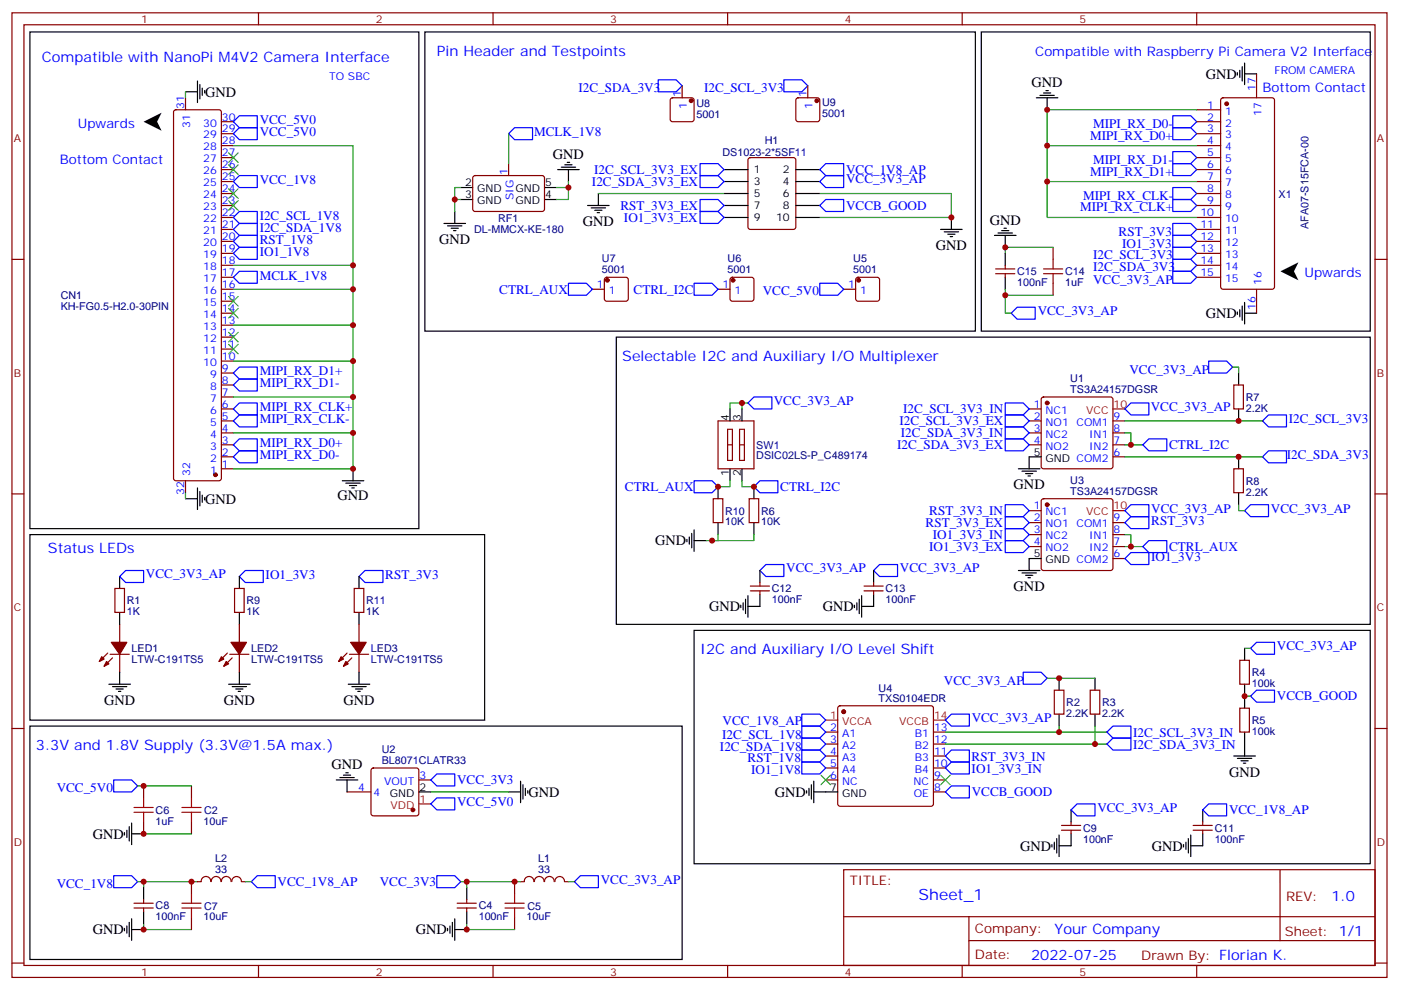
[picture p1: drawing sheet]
<svg xmlns="http://www.w3.org/2000/svg" width="413mm" height="292mm" viewBox="0 0 413 292" stroke-linecap="round" stroke-linejoin="round" font-family="sans-serif">
<g fill="none" stroke="#870000" stroke-width=".35">
<path d="M3.5 3.8h405.4v284.3h-405.4zM7.1 7.3h398.2v277.3h-398.2zM76.2 3.8v3.5M145.3 3.8v3.5M214.5 3.8v3.5M283.6 3.8v3.5M352.8 3.8v3.5M51.4 32.6l.5-.3h12.7l.5 .3 .2 .5v107.9l-.3 .5-.4 .2h-12.7l-.5-.2-.2-.5v-107.9zM54.7 28.8v3.5M65.3 39.4h3.5M65.3 35.9h3.5M197.8 29l.5-.2h5.6l.5 .2 .2 .5v5.7l-.2 .5-.5 .2h-5.6l-.5-.3-.2-.4v-5.7z"/>
<path d="M201.1 25.3v3.5M234.8 29l.5-.2h5.6l.5 .2 .3 .5v5.7l-.3 .5-.5 .2h-5.6l-.5-.3-.2-.4v-5.7zM238.1 25.3v3.5M352.8 39.4h7M352.8 35.9h7M352.8 32.3h7M360.1 29l.4-.2h14.5l.7 .5v55.3l-.5 .6-14.7 .1-.6-.5-.1-55.3zM370.4 21.8v7M65.3 57h3.5M65.3 53.5h3.5M65.3 50h3.5M65.3 46.5h3.5"/>
<path d="M65.3 42.9h3.5M139.6 52l.5-.2h20l.4 .7-.1 9.4-.6 .4h-20l-.5-.7v-9.1zM149.9 48.2v3.6M220.7 46.7l.5-.2h12.7l.6 .4 .1 20-.5 .7h-12.9l-.7-.4v-20zM352.8 57h7M352.8 53.5h7M352.8 50h7M352.8 46.5h7M352.8 42.9h7M3.5 76.4h3.6M65.3 78.2h3.5M65.3 74.7h3.5"/>
<path d="M65.3 71.2h3.5M65.3 67.6h3.5M65.3 64.1h3.5M65.3 60.6h3.5M293.5 79.3h5.7M296.3 78.2v1.1M310.4 72.9v3.5M352.8 78.2h7M352.8 74.7h7M352.8 71.2h7M352.8 67.6h7M352.8 64.1h7"/>
<path d="M352.8 60.6h7M405.3 76.4h3.6M65.3 99.4h3.5M65.3 95.8h3.5M65.3 92.3h3.5M65.3 88.8h3.5M65.3 85.3h3.5M65.3 81.7h3.5M174.6 85.3h3.6M178.4 81.9l.5-.2h5.6l.5 .2 .2 .5v5.7l-.2 .5-.5 .2h-5.6l-.5-.2-.2-.5v-5.7zM211.7 85.3h3.5M215.4 81.9l.5-.2h5.6l.5 .2 .2 .5v5.7l-.2 .5-.5 .2h-5.6l-.5-.2-.2-.5v-5.7z"/>
<path d="M248.7 85.3h3.5M252.5 81.9l.4-.2h5.7l.5 .2 .2 .5v5.7l-.2 .5-.5 .2h-5.7l-.5-.2-.2-.5v-5.7zM293.5 80.7h5.7M296.3 80.7v1M310.4 83.5v3.5M352.8 81.7h7M370.4 85.3v7M65.3 117h3.5M65.3 113.5h3.5M65.3 110h3.5M65.3 106.4h3.5M65.3 102.9h3.5"/>
<path d="M307.2 117.2l.4-.2h19.8l.5 .2 .2 .5v19.8l-.3 .5-.4 .2h-19.8l-.5-.3-.2-.4v-19.8zM363.7 113.5h2.8v7h-2.8zM65.3 138.2h3.5M65.3 134.7h3.5M65.3 131.1h3.5M65.3 127.6h3.5M65.3 124.1h3.5M65.3 120.5h3.5M211.7 124.1h10.5v14.1h-10.5zM214.5 126.5h1.4v9.2h-1.4zM214.5 131.1h1.4M218 131.1h1.4"/>
<path d="M218 126.5h1.4v9.2h-1.4zM303.4 131.1h3.5M303.4 127.6h3.5M303.4 124.1h3.5M303.4 120.5h3.5M328.1 134.7h3.5M328.1 131.1h3.5M328.1 127.6h3.5M328.1 124.1h3.5M363.7 138.2h2.8v7h-2.8zM3.5 145.6h3.6M54.7 141.7v3.5"/>
<path d="M210.3 147h2.8v7.1h-2.8zM220.8 147h2.9v7.1h-2.9zM303.4 150.5h3.5M303.4 154.1h3.5M303.4 157.6h3.5M307.2 147.2l.4-.2h19.8l.5 .2 .2 .5v19.8l-.3 .5-.4 .2h-19.8l-.5-.3-.2-.4v-19.8zM328.1 154.1h3.5M328.1 157.6h3.5M405.3 145.6h3.6M33.9 173.5h2.8v7h-2.8zM69.1 173.5h2.9v7h-2.9zM104.4 173.5h2.8v7h-2.8z"/>
<path d="M221.2 174.2h5.6M221.2 172.8h5.6M224 171.7v1.1M224 174.2v1M254.7 174.2h5.6M254.7 172.8h5.6M257.5 171.7v1.1M257.5 174.2v1M303.4 161.1h3.5M328.1 161.1h3.5M328.1 164.6h3.5M31.7 192.5l-2.4 2.5"/>
<path d="M32.5 192.9h5.6M33.2 193.9l-2.5 2.5M35.3 184v5.3M35.3 192.9v5.3M67 192.5l-2.4 2.5M67.7 192.9h5.7M68.4 193.9l-2.4 2.5M70.6 184v5.3M70.6 192.9v5.3M102.3 192.5l-2.5 2.5M103 192.9h5.7M103.7 193.9l-2.5 2.5"/>
<path d="M105.8 184v5.3M105.8 192.9v5.3M365.5 194.6h2.8v7.1h-2.8zM3.5 214.7h3.6M243.4 215.8h3.5M243.4 219.3h3.5M247.2 208.2l.4-.2h26.9l.5 .2 .2 .5v28.3l-.3 .5-.4 .2h-26.9l-.4-.3-.3-.4v-28.3zM275.2 215.8h3.5M275.2 219.3h3.5M310.8 203.4h2.8v7.1h-2.8zM321.4 203.4h2.8v7.1h-2.8zM365.5 208.7h2.8v7.1h-2.8z"/>
<path d="M405.3 214.7h3.6M42.3 231.7v3.5M56.4 231.7v3.5M102.3 233.4h7.1M109.6 226.6l.5-.2h12.7l.5 .2 .2 .5v12.7l-.3 .5-.4 .2h-12.7l-.5-.2-.2-.5v-12.7zM123.5 229.9h3.5M243.4 229.9h3.5M243.4 222.8h3.5M243.4 226.4h3.5M275.2 229.9h3.5M275.2 233.4h3.5M275.2 222.8h3.5"/>
<path d="M275.2 226.4h3.5M42.3 242.3v3.5M56.4 242.3v3.5M56.4 259.9v3.5M58.2 259.9h1.1M59.3 259.9a1.41 1.41 0 0 1 1.4-1.5 1.41 1.41 0 0 1 1.4 1.5M62.3 259.9a1.41 1.41 0 0 1 1.4-1.5 1.41 1.41 0 0 1 1.4 1.5M65.3 259.9a1.41 1.41 0 0 1 1.4-1.5 1.41 1.41 0 0 1 1.4 1.5M68.3 259.9a1.41 1.41 0 0 1 1.4-1.5 1.41 1.41 0 0 1 1.4 1.5M71.3 259.9h1M151.7 259.9v3.5M157.4 259.9a1.41 1.41 0 0 0-1.4-1.5 1.41 1.41 0 0 0-1.4 1.5h-1.1"/>
<path d="M157.6 259.9a1.41 1.41 0 0 1 1.4-1.5 1.41 1.41 0 0 1 1.4 1.5M160.5 259.9a1.41 1.41 0 0 1 1.4-1.5 1.41 1.41 0 0 1 1.4 1.5M163.6 259.9a1.41 1.41 0 0 1 1.4-1.5 1.41 1.41 0 0 1 1.4 1.5M166.5 259.9h1.1M248.7 256.4h156.6v28.2h-156.6zM312.9 244.7h5.7M312.9 243.3h5.7M315.7 242.3v1M315.7 244.7v1.1M351.7 244.7h5.7M351.7 243.3h5.7M354.5 242.3v1"/>
<path d="M354.5 244.7v1.1M377.3 256.4v20.9M39.5 267.7h5.7M39.5 266.2h5.7M42.3 265.2v1M42.3 267.7v1M56.4 270.5v3.5M134.8 267.7h5.6M134.8 266.2h5.6M137.6 265.2v1M137.6 267.7v1M151.7 270.5v3.5"/>
<path d="M248.7 270.2h156.5M285.6 277.3h119.6M285.6 270.2v14.1M3.5 283.9h3.6M76.2 284.6v3.5M145.3 284.6v3.5M214.5 284.6v3.5M283.6 284.6v3.5M352.8 284.6v3.5M405.3 283.9h3.6"/>
</g>
<g fill="#870000" stroke="#870000" stroke-width=".35">
<path d="M32.8 189.3h4.6l-2.1 3.6z"/>
<path d="M30 193.6l.7 .7-1.4 .7z"/>
<path d="M31.4 195l.7 .7-1.4 .7z"/>
<path d="M68.1 189.3h4.6l-2.1 3.6z"/>
<path d="M65.3 193.6l.7 .7-1.4 .7z"/>
<path d="M66.7 195l.7 .7-1.4 .7z"/>
<path d="M103.4 189.3h4.5l-2.1 3.6z"/>
<path d="M100.5 193.6l.7 .7-1.4 .7z"/>
<path d="M102 195l.7 .7-1.5 .7z"/>
<circle cx="63.5" cy="139.9" r=".53"/>
<circle cx="121.7" cy="238.7" r=".53"/>
<circle cx="308.7" cy="118.8" r=".53"/>
<circle cx="308.7" cy="148.8" r=".53"/>
<circle cx="248.7" cy="209.8" r=".53"/>
<circle cx="253.1" cy="82.6" r=".53"/>
<circle cx="216.1" cy="82.6" r=".53"/>
<circle cx="179" cy="82.6" r=".53"/>
<circle cx="203.7" cy="29.7" r=".53"/>
<circle cx="240.8" cy="29.7" r=".53"/>
<circle cx="361.6" cy="30.6" r=".53"/>
</g>
<path d="M328.1 120.5h3.5M328.1 150.5h3.5M243.4 212.3h3.5M275.2 212.3h3.5M123.5 237h3.5" fill="none" stroke="#f00" stroke-width=".35"/>
<g fill="none" stroke="#000" stroke-width=".35">
<path d="M8.8 9.4h114.7v146.4h-114.7zM125.2 9.4h162.3v88.2h-162.3zM289.3 9.4h114.6v88.2h-114.6zM366.2 19.6v4.3M366.9 18.6v6.3M54.7 27.1h3.5M58.2 23.9v6.3M58.9 24.9v4.3M59.6 26v2.1M60.3 26.7v.7M305.5 28.8h6.4M306.6 28.1h4.2"/>
<path d="M307.6 27.4h2.1M308.3 26.7h.7M308.7 28.8v3.5M364.8 21.4v.7M365.5 20.7v2.1M366.9 21.8h3.5M135.8 55.3h3.5M135.8 58.8h3.5M160.5 55.3h3.5M160.5 58.8h3.5M164.4 50h6.3M165.5 49.3h4.2"/>
<path d="M166.5 48.6h2.1M167.2 47.9h.7M167.6 50v3.5M176.4 57v3.6M213.4 50h7.1M213.4 53.5h7.1M213.4 57h7.1M234.6 50h7.1M234.6 53.5h7.1M234.6 57h7.1M130.9 65.9h6.3M131.9 66.6h4.3"/>
<path d="M133 67.3h2.1M133.7 68h.7M134.1 62.3v3.6M173.2 60.6h6.4M174.3 61.3h4.2M175.3 62h2.1M176 62.7h.7M213.4 60.6h7.1M213.4 64.1h7.1M234.6 60.6h7.1M234.6 64.1h7.1M277.3 67.6h6.3"/>
<path d="M278.3 68.3h4.3M279.4 69h2.1M280.1 69.7h.7M280.5 64.1v3.5M293.2 69.4h6.3M294.2 68.7h4.2M295.3 68h2.1M296 67.3h.7M296.3 69.4v3.5M296.3 74.7v3.5M181.7 99.4h222.2v84.6h-222.2zM296.3 81.7v3.6"/>
<path d="M364.8 92v.7M365.5 91.3v2.1M366.2 90.2v4.2M366.9 89.1v6.4M366.9 92.3h3.5M365.1 110v3.5M104.1 138.2v3.5M215.2 120.5v3.6M215.2 138.2v3.5M218.7 120.5v3.6M218.7 138.2v3.5M300.2 138.2h6.4"/>
<path d="M301.3 138.9h4.2M302.3 139.6h2.1M306.9 134.7h-3.5v3.5M365.1 120.5v3.6M365.1 134.7v3.5M8.8 157.6h134.1v54.7h-134.1zM54.7 147h3.5M58.2 143.8v6.4M58.9 144.9v4.2M59.6 145.9v2.2M60.3 146.6v.8M100.9 141.7h6.3"/>
<path d="M102 142.4h4.2M103 143.1h2.1M103.7 143.8h.7M202.5 159v.7M203.2 158.3v2.1M203.9 157.2v4.3M204.6 159.3h3.5M204.6 156.2v6.3M211.7 143.5v3.5M211.7 154.1v3.5M222.2 143.5v3.5M222.2 154.1v3.5"/>
<path d="M303 140.3h.7M365.1 145.2v3.6M35.3 169.9v3.6M70.6 169.9v3.6M105.8 169.9v3.6M218.4 178.4v.7M219.1 177.7v2.1M219.8 176.6v4.3M220.5 175.6v6.3M224 175.2v3.6h-3.5M224 168.2v3.5M251.9 178.4v.7"/>
<path d="M252.6 177.7v2.1M253.3 176.6v4.3M254 175.6v6.3M257.5 175.2v3.6h-3.5M257.5 168.2v3.5M300.2 168.2h6.4M301.3 168.9h4.2M302.3 169.6h2.1M303 170.3h.7M306.9 164.6h-3.5v3.6M35.3 180.5v3.5M35.3 198.2v3.5"/>
<path d="M70.6 180.5v3.5M70.6 198.2v3.5M105.8 180.5v3.5M105.8 198.2v3.5M204.6 185.8h199.3v68.8h-199.3zM312.2 199.9v3.5M322.8 199.9v3.5M366.9 191.1v3.5M8.8 214h192.3v68.8h-192.3zM32.1 201.7h6.4M33.2 202.4h4.2M34.2 203.1h2.1"/>
<path d="M34.9 203.8h.7M67.4 201.7h6.3M68.4 202.4h4.3M69.5 203.1h2.1M70.2 203.8h.7M102.7 201.7h6.3M103.7 202.4h4.2M104.8 203.1h2.1M105.5 203.8h.7M312.2 210.5v3.5M322.8 210.5v3.5M366.9 201.7v7"/>
<path d="M366.9 215.8v7M99.1 229.9h6.4M100.2 229.2h4.2M101.2 228.5h2.2M102 227.8h.7M102.3 229.9v3.5M123.5 233.4h3.5M149.9 233.4h3.6M153.5 230.3v6.3M154.2 231.3v4.2M154.9 232.4v2.1M155.6 233.1v.7"/>
<path d="M237.8 233.1v.7M238.5 232.4v2.1M239.2 231.3v4.2M239.9 233.4h7M239.9 230.3v6.3M315.7 238.7v3.6M354.5 238.7v3.6M363.7 222.8h6.4M364.8 223.6h4.2M365.8 224.3h2.1M366.5 225h.7M36.7 245.4v.7"/>
<path d="M37.4 244.7v2.1M38.1 243.7v4.2M38.8 245.8h3.5M38.8 242.6v6.4M310.1 249v.7M310.8 248.2v2.2M311.5 247.2v4.2M312.2 246.1v6.4M315.7 245.8v3.5h-3.5M348.9 249v.7M349.6 248.2v2.2M350.3 247.2v4.2"/>
<path d="M351 246.1v6.4M354.5 245.8v3.5h-3.5M36.7 273.6v.8M37.4 272.9v2.2M38.1 271.9v4.2M38.8 270.8v6.4M38.8 274h3.5M42.3 261.7v3.5M42.3 268.7v3.5M131.9 273.6v.8M132.6 272.9v2.2M133.3 271.9v4.2"/>
<path d="M134.1 274h3.5M134.1 270.8v6.4M137.6 261.7v3.5M137.6 268.7v3.5"/>
</g>
<g fill="none" stroke="#008700" stroke-width=".35">
<path d="M54.7 27.1v1.7M149.9 39.4v8.8M352.8 32.3h-44.1v10.6h44.1M68.8 42.9h35.3v95.3h-35.3M134.1 58.8h1.7M135.8 55.3h-1.7v7M167.6 53.5v1.8h-3.6M167.6 55.3v3.5h-3.6M176.4 57h37M241.7 57h38.8v7.1h-38.8M308.7 42.9v10.6h44.1M308.7 53.5v10.6h44.1"/>
<path d="M68.8 78.2h35.3M310.4 72.9h-14.1v1.8M68.8 85.3h35.3M68.8 95.8h35.3M296.3 85.3v7h1.8M296.3 87h14.1M68.8 106.4h35.3M68.8 117h35.3M218.7 118.8v1.7M220.5 118.8h-5.3v1.7M363.4 108.2h1.7v1.8M68.8 127.6h35.3"/>
<path d="M331.6 127.6h1.8v3.5h-1.8M331.6 124.1h40.6M331.6 134.7h40.6M333.4 131.1h3.5M54.7 145.2v1.8M211.7 157.6v1.7h-3.6M215.2 141.7v1.8h-3.5M218.7 141.7v1.8h3.5M222.2 157.6v1.7h-12.3M331.6 157.6h1.8v3.5h-1.8M365.1 148.8v1.7h1.8M333.4 161.1h3.5"/>
<path d="M308.7 199.9h14.1M366.9 191.1h1.8M278.7 219.3h47.6M278.7 215.8h47.6M312.2 214v1.8M322.8 214v5.3M366.9 205.2h1.8M40.6 231.7h15.8M127 233.4h22.9M40.6 259.9h1.7M42.3 245.8h14.1M58.2 259.9h-15.9v1.8"/>
<path d="M72.3 259.9h1.8M135.8 259.9h17.7M137.6 259.9v1.8M167.6 259.9h1.7M42.3 272.2v1.8h14.1M137.6 272.2v1.8h14.1"/>
</g>
<g fill="none" stroke="#00f" stroke-width=".35">
<path d="M68.8 35.9l1.8-1.8h5.2v3.5h-5.2zM68.8 39.4l1.8-1.8h5.2v3.6h-5.2zM149.9 39.4l1.8-1.8h5.3v3.6h-5.3zM194 23.5h5.3l1.8 1.8-1.8 1.8h-5.3zM231.1 23.5h5.3l1.7 1.8-1.7 1.8h-5.3zM345.7 34.1h5.3l1.8 1.8-1.8 1.7h-5.3zM345.7 37.6h5.3l1.8 1.8-1.8 1.8h-5.3zM68.8 53.5l1.8-1.7h5.2v3.5h-5.2zM206.4 48.2h5.3l1.7 1.8-1.7 1.8h-5.3zM206.4 51.8h5.3l1.7 1.7-1.7 1.8h-5.3zM206.4 58.8h5.3l1.7 1.8-1.7 1.7h-5.3zM241.7 50l1.7-1.8h5.3v3.6h-5.3z"/>
<path d="M241.7 53.5l1.7-1.7h5.3v3.5h-5.3zM345.7 44.7h5.3l1.8 1.8-1.8 1.7h-5.3zM345.7 48.2h5.3l1.8 1.8-1.8 1.8h-5.3zM345.7 58.8h5.3l1.8 1.8-1.8 1.7h-5.3zM345.7 55.3h5.3l1.8 1.7-1.8 1.8h-5.3zM68.8 64.1l1.8-1.8h5.2v3.6h-5.2zM68.8 67.6l1.8-1.7h5.2v3.5h-5.2zM68.8 74.7l1.8-1.8h5.2v3.5h-5.2zM70.6 69.4h5.2v3.5h-5.2l-1.8-1.7zM206.4 62.3h5.3l1.7 1.8-1.7 1.8h-5.3zM241.7 60.6l1.7-1.8h5.3v3.5h-5.3zM345.7 80h5.3l1.8 1.7-1.8 1.8h-5.3z"/>
<path d="M345.7 65.9h5.3l1.8 1.7-1.8 1.8h-5.3zM345.7 69.4h5.3l1.8 1.8-1.8 1.7h-5.3zM345.7 72.9h5.3l1.8 1.8-1.8 1.7h-5.3zM345.7 76.4h5.3l1.8 1.8-1.8 1.8h-5.3zM68.8 81.7l1.8-1.7h5.2v3.5h-5.2zM167.6 83.5h5.3l1.7 1.8-1.7 1.7h-5.3zM204.6 83.5h5.3l1.8 1.8-1.8 1.7h-5.3zM241.7 83.5h5.2l1.8 1.8-1.8 1.7h-5.2zM298.1 92.3l1.8-1.7h5.3v3.5h-5.3zM68.8 110l1.8-1.8h5.2v3.5h-5.2zM68.8 113.5l1.8-1.8h5.2v3.6h-5.2zM220.5 118.8l1.7-1.8h5.3v3.5h-5.3z"/>
<path d="M296.3 118.8h5.3l1.8 1.7-1.8 1.8h-5.3zM356.3 106.4h5.3l1.8 1.8-1.8 1.8h-5.3zM68.8 120.5l1.8-1.7h5.2v3.5h-5.2zM68.8 124.1l1.8-1.8h5.2v3.5h-5.2zM68.8 131.1l1.8-1.7h5.2v3.5h-5.2zM68.8 134.7l1.8-1.8h5.2v3.5h-5.2zM296.3 125.8h5.3l1.8 1.8-1.8 1.8h-5.3zM296.3 122.3h5.3l1.8 1.8-1.8 1.7h-5.3zM296.3 129.4h5.3l1.8 1.7-1.8 1.8h-5.3zM331.6 120.5l1.8-1.7h5.3v3.5h-5.3zM336.9 131.1l1.8-1.7h5.3v3.5h-5.3zM372.2 134.7l1.7-1.8h5.3v3.5h-5.3z"/>
<path d="M373.9 122.3h5.3v3.5h-5.3l-1.7-1.7zM204.6 141.7h5.3l1.8 1.8-1.8 1.7h-5.3zM222.2 143.5l1.8-1.8h5.3v3.5h-5.3zM296.3 148.8h5.3l1.8 1.7-1.8 1.8h-5.3zM296.3 155.8h5.3l1.8 1.8-1.8 1.7h-5.3zM296.3 152.3h5.3l1.8 1.8-1.8 1.7h-5.3zM296.3 159.3h5.3l1.8 1.8-1.8 1.8h-5.3zM331.6 150.5l1.8-1.7h5.3v3.5h-5.3zM333.4 152.3h5.3v3.5h-5.3l-1.8-1.7zM338.7 159.3h5.3v3.6h-5.3l-1.8-1.8zM366.9 150.5l1.8-1.7h5.2v3.5h-5.2zM37 168.2h5.3v3.5h-5.3l-1.7-1.8z"/>
<path d="M70.6 169.9l1.7-1.7h5.3v3.5h-5.3zM105.8 169.9l1.8-1.7h5.3v3.5h-5.3zM224 168.2l1.8-1.8h5.3v3.5h-5.3zM259.3 166.4h5.3v3.5h-5.3l-1.8-1.7zM333.4 162.9h5.3v3.5h-5.3l-1.8-1.8zM301.6 198.2h5.3l1.8 1.7-1.8 1.8h-5.3zM368.7 191.1l1.7-1.8h5.3v3.6h-5.3zM236.4 210.5h5.3l1.7 1.8-1.7 1.7h-5.3zM236.4 214h5.3l1.7 1.8-1.7 1.8h-5.3zM236.4 217.6h5.3l1.7 1.7-1.7 1.8h-5.3zM278.7 212.3l1.8-1.8h5.3v3.5h-5.3zM326.3 219.3l1.8-1.7h5.3v3.5h-5.3z"/>
<path d="M326.3 215.8l1.8-1.8h5.3v3.6h-5.3zM370.4 203.4h5.3v3.6h-5.3l-1.7-1.8zM33.5 229.9h5.3l1.8 1.8-1.8 1.7h-5.3zM127 229.9l1.8-1.8h5.3v3.6h-5.3zM128.8 235.2h5.3v3.5h-5.3l-1.8-1.7zM236.4 221.1h5.3l1.7 1.7-1.7 1.8h-5.3zM236.4 224.6h5.3l1.7 1.8-1.7 1.7h-5.3zM278.7 233.4l1.8-1.7h5.3v3.5h-5.3zM278.7 222.8l1.8-1.7h5.3v3.5h-5.3zM278.7 226.4l1.8-1.8h5.3v3.5h-5.3zM315.7 238.7l1.8-1.7h5.3v3.5h-5.3zM354.5 238.7l1.8-1.7h5.3v3.5h-5.3z"/>
<path d="M33.5 258.1h5.3l1.8 1.8-1.8 1.8h-5.3zM74.1 259.9l1.7-1.8h5.3v3.6h-5.3zM128.8 258.1h5.3l1.7 1.8-1.7 1.8h-5.3zM169.3 259.9l1.8-1.8h5.3v3.6h-5.3z"/>
</g>
<g fill="none" stroke="#3c3" stroke-width=".35">
<path d="M67.4 45l2.8 2.9M67.4 48.6l2.8 2.8M67.4 55.6l2.8 2.9M67.4 59.2l2.8 2.8M70.2 45l-2.8 2.9M70.2 48.6l-2.8 2.8M70.2 55.6l-2.8 2.9M70.2 59.2l-2.8 2.8M67.4 98l2.8 2.8M67.4 90.9l2.8 2.8M67.4 87.4l2.8 2.8M70.2 98l-2.8 2.8"/>
<path d="M70.2 90.9l-2.8 2.8M70.2 87.4l-2.8 2.8M67.4 101.5l2.8 2.8M70.2 101.5l-2.8 2.8M242 228.5l2.8 2.8M244.8 228.5l-2.8 2.8M277.3 228.5l2.8 2.8M280.1 228.5l-2.8 2.8"/>
</g>
<path d="M42.3 35.9l5.3-2.7-1.3 2.7 1.3 2.6zM377.5 80l5.3-2.7-1.4 2.7 1.4 2.6z" fill="#000"/>
<g fill="none" stroke="#a10000" stroke-width=".35">
<path d="M307.6 79.3h5.7M310.4 76.4v2.9M307.6 80.7h5.7M310.4 80.7v2.8M39.5 239.4h5.7M39.5 238h5.7M42.3 235.2v2.8M42.3 239.4v2.9M53.6 239.4h5.7M53.6 238h5.7M56.4 235.2v2.8M56.4 239.4v2.9"/>
<path d="M53.6 267.7h5.7M53.6 266.2h5.7M56.4 263.4v2.8M56.4 267.7v2.8M148.9 267.7h5.6M148.9 266.2h5.6M151.7 263.4v2.8M151.7 267.7v2.8"/>
</g>
<g fill="#c00">
<circle cx="104.1" cy="138.2" r=".88"/>
<circle cx="104.1" cy="78.2" r=".88"/>
<circle cx="104.1" cy="85.3" r=".88"/>
<circle cx="104.1" cy="95.8" r=".88"/>
<circle cx="104.1" cy="106.4" r=".88"/>
<circle cx="104.1" cy="117" r=".88"/>
<circle cx="42.3" cy="231.7" r=".88"/>
<circle cx="42.3" cy="245.8" r=".88"/>
<circle cx="42.3" cy="259.9" r=".88"/>
<circle cx="42.3" cy="274" r=".88"/>
<circle cx="56.4" cy="259.9" r=".88"/>
<circle cx="137.6" cy="274" r=".88"/>
<circle cx="151.7" cy="259.9" r=".88"/>
<circle cx="137.6" cy="259.9" r=".88"/>
<circle cx="366.9" cy="205.2" r=".88"/>
<circle cx="312.2" cy="215.8" r=".88"/>
<circle cx="322.8" cy="219.3" r=".88"/>
<circle cx="312.2" cy="199.9" r=".88"/>
<circle cx="333.4" cy="131.1" r=".88"/>
<circle cx="333.4" cy="161.1" r=".88"/>
<circle cx="365.1" cy="124.1" r=".88"/>
<circle cx="365.1" cy="134.7" r=".88"/>
<circle cx="209.9" cy="159.3" r=".88"/>
<circle cx="222.3" cy="143.5" r=".88"/>
<circle cx="218.7" cy="118.8" r=".88"/>
<circle cx="211.7" cy="143.5" r=".88"/>
<circle cx="296.3" cy="72.9" r=".88"/>
<circle cx="296.3" cy="87" r=".88"/>
<circle cx="104.1" cy="127.6" r=".88"/>
<circle cx="308.7" cy="42.9" r=".88"/>
<circle cx="308.7" cy="53.5" r=".88"/>
<circle cx="308.7" cy="32.3" r=".88"/>
<circle cx="280.5" cy="64.1" r=".88"/>
<circle cx="134.1" cy="58.8" r=".88"/>
<circle cx="167.6" cy="55.3" r=".88"/>
</g>
<text font-size="4.6" fill="#00f" x="270.8" y="265.4">Sheet_1</text>
<g font-size="4.2" fill="#00f">
<text x="128.8" y="16.5">Pin Header and Testpoints</text>
<text x="12.3" y="18.2">Compatible with NanoPi M4V2 Camera Interface</text>
<text x="183.4" y="106.4">Selectable I2C and Auxiliary I/O Multiplexer</text>
<text x="14.1" y="162.9">Status LEDs</text>
<text x="206.4" y="192.9">I2C and Auxiliary I/O Level Shift</text>
<text x="10.6" y="221.1">3.3V and 1.8V Supply (3.3V@1.5A max.)</text>
<text x="392.5" y="265.6">1.0</text>
<text x="310.9" y="275.2">Your Company</text>
<text x="304" y="283">2022-07-25</text>
</g>
<g font-size="4.2">
<text x="355.4" y="23.2">GND</text>
<text x="60.5" y="28.5">GND</text>
<text x="304.1" y="25.6">GND</text>
<text x="163" y="46.8">GND</text>
<text x="129.5" y="71.9">GND</text>
<text x="171.8" y="66.7">GND</text>
<text x="291.7" y="66.2">GND</text>
<text x="275.9" y="73.7">GND</text>
<text x="355.4" y="93.7">GND</text>
<text x="60.5" y="148.4">GND</text>
<text x="99.5" y="147.4">GND</text>
<text x="298.8" y="144.3">GND</text>
<text x="193.1" y="160.8">GND</text>
<text x="298.8" y="174.3">GND</text>
<text x="209" y="180.2">GND</text>
<text x="242.5" y="180.2">GND</text>
<text x="30.7" y="207.8">GND</text>
<text x="66" y="207.8">GND</text>
<text x="101.2" y="207.8">GND</text>
<text x="97.7" y="226.7">GND</text>
<text x="362.3" y="228.9">GND</text>
<text x="155.8" y="234.9">GND</text>
<text x="228.4" y="234.9">GND</text>
<text x="27.3" y="247.2">GND</text>
<text x="300.7" y="250.7">GND</text>
<text x="339.5" y="250.7">GND</text>
<text x="27.3" y="275.4">GND</text>
<text x="122.6" y="275.4">GND</text>
</g>
<g font-size="3.9" fill="#00f">
<text x="305.2" y="16.5">Compatible with Raspberry Pi Camera V2 Interface</text>
<text x="170.5" y="27.1">I2C_SDA_3V3</text>
<text x="207.6" y="27.1">I2C_SCL_3V3</text>
<text x="372.2" y="27.1">Bottom Contact</text>
<text x="22.9" y="37.6">Upwards</text>
<text x="76.6" y="36.6">VCC_5V0</text>
<text x="76.6" y="40.1">VCC_5V0</text>
<text x="157.4" y="40.1">MCLK_1V8</text>
<text x="321.4" y="41.2">MIPI_RX_D0+</text>
<text x="322.2" y="37.7">MIPI_RX_D0-</text>
<text x="17.6" y="48.2">Bottom Contact</text>
<text x="175.2" y="51.2">I2C_SCL_3V3_EX</text>
<text x="249.4" y="51.2">VCC_1V8_AP</text>
<text x="321.4" y="51.8">MIPI_RX_D1+</text>
<text x="322.2" y="48.3">MIPI_RX_D1-</text>
<text x="76.6" y="54.2">VCC_1V8</text>
<text x="174.5" y="54.8">I2C_SDA_3V3_EX</text>
<text x="249.4" y="54.1">VCC_3V3_AP</text>
<text x="319.3" y="59">MIPI_RX_CLK-</text>
<text x="76.6" y="64.8">I2C_SCL_1V8</text>
<text x="182.9" y="61.8">RST_3V3_EX</text>
<text x="183.9" y="65.4">IO1_3V3_EX</text>
<text x="249.4" y="61.8">VCCB_GOOD</text>
<text x="318.4" y="62.3">MIPI_RX_CLK+</text>
<text x="76.6" y="68.3">I2C_SDA_1V8</text>
<text x="76.6" y="71.9">RST_1V8</text>
<text x="329.8" y="69.4">RST_3V3</text>
<text x="76.6" y="75.4">IO1_1V8</text>
<text x="322.2" y="76.4">I2C_SCL_3V3</text>
<text x="330.8" y="73">IO1_3V3</text>
<text x="76.6" y="82.4">MCLK_1V8</text>
<text x="322.2" y="83.6">VCC_3V3_AP</text>
<text x="322.2" y="80">I2C_SDA_3V3</text>
<text x="384.5" y="81.7">Upwards</text>
<text x="147.2" y="86.5">CTRL_AUX</text>
<text x="186.8" y="86.5">CTRL_I2C</text>
<text x="224.8" y="87.1">VCC_5V0</text>
<text x="305.9" y="92.9">VCC_3V3_AP</text>
<text x="76.6" y="110.7">MIPI_RX_D1+</text>
<text x="332.9" y="110.2">VCC_3V3_AP</text>
<text x="76.6" y="114.2">MIPI_RX_D1-</text>
<text x="228.1" y="119.2">VCC_3V3_AP</text>
<text x="76.6" y="121.2">MIPI_RX_CLK+</text>
<text x="76.6" y="124.8">MIPI_RX_CLK-</text>
<text x="265.1" y="125.3">I2C_SCL_3V3_EX</text>
<text x="266.2" y="121.8">I2C_SCL_3V3_IN</text>
<text x="339.2" y="121">VCC_3V3_AP</text>
<text x="379.9" y="124.8">I2C_SCL_3V3</text>
<text x="76.6" y="131.8">MIPI_RX_D0+</text>
<text x="265.6" y="128.9">I2C_SDA_3V3_IN</text>
<text x="76.6" y="135.4">MIPI_RX_D0-</text>
<text x="264.5" y="132.4">I2C_SDA_3V3_EX</text>
<text x="344.7" y="132.4">CTRL_I2C</text>
<text x="379.3" y="135.4">I2C_SDA_3V3</text>
<text x="184.2" y="144.7">CTRL_AUX</text>
<text x="230" y="144.7">CTRL_I2C</text>
<text x="272.8" y="155.3">RST_3V3_EX</text>
<text x="273.9" y="151.8">RST_3V3_IN</text>
<text x="339.4" y="151.1">VCC_3V3_AP</text>
<text x="339.4" y="154.8">RST_3V3</text>
<text x="374.6" y="151.1">VCC_3V3_AP</text>
<text x="275" y="158.8">IO1_3V3_IN</text>
<text x="273.9" y="162.4">IO1_3V3_EX</text>
<text x="339.4" y="165.5">IO1_3V3</text>
<text x="344.6" y="162.3">CTRL_AUX</text>
<text x="43" y="170.5">VCC_3V3_AP</text>
<text x="78.3" y="170.7">IO1_3V3</text>
<text x="113.6" y="170.6">RST_3V3</text>
<text x="231.8" y="168.7">VCC_3V3_AP</text>
<text x="265.3" y="168.7">VCC_3V3_AP</text>
<text x="376.4" y="191.7">VCC_3V3_AP</text>
<text x="278.3" y="202">VCC_3V3_AP</text>
<text x="376.4" y="206.4">VCCB_GOOD</text>
<text x="213" y="213.6">VCC_1V8_AP</text>
<text x="286.4" y="212.8">VCC_3V3_AP</text>
<text x="212.2" y="221.2">I2C_SDA_1V8</text>
<text x="212.9" y="217.7">I2C_SCL_1V8</text>
<text x="334.1" y="220.7">I2C_SDA_3V3_IN</text>
<text x="334.1" y="217.2">I2C_SCL_3V3_IN</text>
<text x="220.4" y="224.6">RST_1V8</text>
<text x="286.4" y="224.2">RST_3V3_IN</text>
<text x="286.4" y="227.7">IO1_3V3_IN</text>
<text x="16.7" y="233.4">VCC_5V0</text>
<text x="134.8" y="231.1">VCC_3V3</text>
<text x="221.4" y="228.3">IO1_1V8</text>
<text x="134.8" y="237.7">VCC_5V0</text>
<text x="286.5" y="234.7">VCCB_GOOD</text>
<text x="323.5" y="239.3">VCC_3V3_AP</text>
<text x="362.3" y="240">VCC_1V8_AP</text>
<text x="16.7" y="261.7">VCC_1V8</text>
<text x="81.8" y="261.1">VCC_1V8_AP</text>
<text x="112" y="261.1">VCC_3V3</text>
<text x="177.1" y="260.5">VCC_3V3_AP</text>
</g>
<g font-size="3.9" fill="#800">
<text x="250.5" y="260.9">TITLE:</text>
<text x="379.1" y="265.6">REV:</text>
<text x="287.4" y="275.1">Company:</text>
<text x="378.7" y="275.8">Sheet: 1/1</text>
<text x="287.4" y="282.8">Date:</text>
<text x="336.4" y="282.9">Drawn By: Florian K.</text>
</g>
<g font-size="3.2" fill="#800">
<text x="41.6" y="6.8">1</text>
<text x="110.8" y="6.8">2</text>
<text x="179.9" y="6.8">3</text>
<text x="249.1" y="6.8">4</text>
<text x="318.2" y="6.8">5</text>
<text x="4.1" y="41.9">A</text>
<text x="405.9" y="41.9">A</text>
<text x="4.1" y="111">B</text>
<text x="405.9" y="111">B</text>
<text x="4.1" y="180.2">C</text>
<text x="405.9" y="180.2">C</text>
<text x="4.1" y="249.3">D</text>
<text x="405.9" y="249.3">D</text>
<text x="41.6" y="287.6">1</text>
<text x="110.8" y="287.6">2</text>
<text x="179.9" y="287.6">3</text>
<text x="249.1" y="287.6">4</text>
<text x="318.2" y="287.6">5</text>
</g>
<g font-size="3.2" fill="#00f">
<text x="97" y="23.5">TO SBC</text>
<text x="375.7" y="21.8">FROM CAMERA</text>
<text x="200.7" y="28.6" transform="rotate(-90 200.7 28.6)">1</text>
<text x="237.8" y="28.6" transform="rotate(-90 237.8 28.6)">1</text>
<text x="370.1" y="26.9" transform="rotate(-90 370.1 26.9)">17</text>
<text x="54.3" y="32.2" transform="rotate(-90 54.3 32.2)">31</text>
<text x="65.4" y="35.5">30</text>
<text x="202.5" y="32.1" transform="rotate(-90 202.5 32.1)">1</text>
<text x="239.5" y="32.1" transform="rotate(-90 239.5 32.1)">1</text>
<text x="355.9" y="32">1</text>
<text x="355.9" y="35.5">2</text>
<text x="361.1" y="33.8">1</text>
<text x="371.8" y="34.2" transform="rotate(-90 371.8 34.2)">17</text>
<text x="56.1" y="37.7" transform="rotate(-90 56.1 37.7)">31</text>
<text x="59.9" y="40.8">29</text>
<text x="59.9" y="37.3">30</text>
<text x="65.4" y="39.1">29</text>
<text x="355.9" y="39.1">3</text>
<text x="361.1" y="37.3">2</text>
<text x="361.1" y="40.8">3</text>
<text x="59.9" y="47.9">27</text>
<text x="59.9" y="44.3">28</text>
<text x="65.4" y="46.1">27</text>
<text x="65.4" y="42.6">28</text>
<text x="355.9" y="42.6">4</text>
<text x="355.9" y="46.1">5</text>
<text x="361.1" y="44.3">4</text>
<text x="361.1" y="47.9">5</text>
<text x="59.9" y="51.4">26</text>
<text x="65.4" y="53.2">25</text>
<text x="65.4" y="49.6">26</text>
<text x="149.6" y="51.6" transform="rotate(-90 149.6 51.6)">1</text>
<text x="355.9" y="49.6">6</text>
<text x="355.9" y="53.2">7</text>
<text x="361.1" y="51.4">6</text>
<text x="59.9" y="58.5">24</text>
<text x="59.9" y="54.9">25</text>
<text x="65.4" y="56.7">24</text>
<text x="151.3" y="59" transform="rotate(-90 151.3 59)">SIG</text>
<text x="355.9" y="56.7">8</text>
<text x="361.1" y="54.9">7</text>
<text x="361.1" y="58.5">8</text>
<text x="59.9" y="65.5">22</text>
<text x="59.9" y="62">23</text>
<text x="65.4" y="63.7">22</text>
<text x="65.4" y="60.2">23</text>
<text x="353.9" y="63.7">10</text>
<text x="355.9" y="60.2">9</text>
<text x="361.1" y="62">9</text>
<text x="361.1" y="65.5">10</text>
<text x="59.9" y="69">21</text>
<text x="65.4" y="70.8">20</text>
<text x="65.4" y="67.3">21</text>
<text x="353.9" y="67.3">11</text>
<text x="353.9" y="70.8">12</text>
<text x="361.1" y="69">11</text>
<text x="59.9" y="76.1">19</text>
<text x="59.9" y="72.6">20</text>
<text x="65.4" y="77.9">18</text>
<text x="65.4" y="74.3">19</text>
<text x="353.9" y="74.3">13</text>
<text x="353.9" y="77.9">14</text>
<text x="361.1" y="72.6">12</text>
<text x="361.1" y="76.1">13</text>
<text x="59.9" y="83.1">17</text>
<text x="59.9" y="79.6">18</text>
<text x="65.4" y="81.4">17</text>
<text x="353.9" y="81.4">15</text>
<text x="361.1" y="79.6">14</text>
<text x="361.1" y="83.1">15</text>
<text x="371.8" y="84" transform="rotate(-90 371.8 84)">16</text>
<text x="59.9" y="86.7">16</text>
<text x="65.4" y="88.4">15</text>
<text x="65.4" y="84.9">16</text>
<text x="176" y="84.9">1</text>
<text x="179.5" y="86.7">1</text>
<text x="213" y="84.9">1</text>
<text x="216.5" y="86.7">1</text>
<text x="250" y="84.9">1</text>
<text x="253.5" y="86.7">1</text>
<text x="59.9" y="93.7">14</text>
<text x="59.9" y="90.2">15</text>
<text x="65.4" y="95.5">13</text>
<text x="65.4" y="92">14</text>
<text x="370.1" y="91.2" transform="rotate(-90 370.1 91.2)">16</text>
<text x="59.9" y="100.8">12</text>
<text x="59.9" y="97.3">13</text>
<text x="65.4" y="99">12</text>
<text x="59.9" y="107.8">10</text>
<text x="59.9" y="104.3">11</text>
<text x="65.4" y="106.1">10</text>
<text x="65.4" y="102.6">11</text>
<text x="61.9" y="111.4">9</text>
<text x="65.4" y="113.1">8</text>
<text x="65.4" y="109.6">9</text>
<text x="61.9" y="118.4">7</text>
<text x="61.9" y="114.9">8</text>
<text x="65.4" y="116.7">7</text>
<text x="61.9" y="125.5">5</text>
<text x="61.9" y="122">6</text>
<text x="65.4" y="123.7">5</text>
<text x="65.4" y="120.2">6</text>
<text x="304.7" y="120.2">1</text>
<text x="304.7" y="123.7">2</text>
<text x="308.2" y="122">NC1</text>
<text x="308.2" y="125.5">NO1</text>
<text x="317.4" y="125.5">COM1</text>
<text x="328.3" y="123.7">9</text>
<text x="61.9" y="129">4</text>
<text x="65.4" y="130.8">3</text>
<text x="65.4" y="127.2">4</text>
<text x="304.7" y="127.2">3</text>
<text x="304.7" y="130.8">4</text>
<text x="308.2" y="129">NC2</text>
<text x="321.1" y="129">IN1</text>
<text x="328.3" y="130.8">7</text>
<text x="328.3" y="127.2">8</text>
<text x="61.9" y="136.1">2</text>
<text x="61.9" y="132.5">3</text>
<text x="65.4" y="137.8">1</text>
<text x="65.4" y="134.3">2</text>
<text x="308.2" y="132.5">NO2</text>
<text x="321.1" y="132.5">IN2</text>
<text x="328.3" y="134.3">6</text>
<text x="56.1" y="140.4" transform="rotate(-90 56.1 140.4)">32</text>
<text x="61.9" y="139.6">1</text>
<text x="54.3" y="145.9" transform="rotate(-90 54.3 145.9)">32</text>
<text x="304.7" y="150.2">1</text>
<text x="304.7" y="153.7">2</text>
<text x="308.2" y="151.9">NC1</text>
<text x="308.2" y="155.5">NO1</text>
<text x="317.4" y="155.5">COM1</text>
<text x="328.3" y="153.7">9</text>
<text x="304.7" y="157.2">3</text>
<text x="304.7" y="160.8">4</text>
<text x="308.2" y="159">NC2</text>
<text x="321.1" y="159">IN1</text>
<text x="328.3" y="160.8">7</text>
<text x="328.3" y="157.2">8</text>
<text x="308.2" y="162.5">NO2</text>
<text x="321.1" y="162.5">IN2</text>
<text x="328.3" y="164.3">6</text>
<text x="244.8" y="215.4">2</text>
<text x="275.3" y="215.4">13</text>
<text x="244.8" y="219">3</text>
<text x="248.2" y="217.2">A1</text>
<text x="248.2" y="220.7">A2</text>
<text x="269.7" y="220.7">B2</text>
<text x="269.7" y="217.2">B1</text>
<text x="275.3" y="219">12</text>
<text x="244.8" y="222.5">4</text>
<text x="244.8" y="226">5</text>
<text x="248.2" y="224.3">A3</text>
<text x="248.2" y="227.8">A4</text>
<text x="269.7" y="227.8">B4</text>
<text x="269.7" y="224.3">B3</text>
<text x="275.3" y="226">10</text>
<text x="275.3" y="222.5">11</text>
<text x="105.6" y="233.1">4</text>
<text x="113.2" y="231.3">VOUT</text>
<text x="123.6" y="229.6">3</text>
<text x="244.8" y="229.6">6</text>
<text x="248.2" y="231.3">NC</text>
<text x="269.3" y="231.3">NC</text>
<text x="275.3" y="233.1">8</text>
<text x="275.3" y="229.6">9</text>
<text x="110.1" y="234.5">4</text>
<text x="269.4" y="234.8">OE</text>
</g>
<g font-size="3.2" fill="#000080">
<text x="205.3" y="34.7">5001</text>
<text x="205.3" y="31.5">U8</text>
<text x="242.4" y="34.6">5001</text>
<text x="242.4" y="31.3">U9</text>
<text x="213" y="45.9">DS1023-2*5SF11</text>
<text x="225.5" y="42.3">H1</text>
<text x="376.9" y="58.2">X1</text>
<text x="146.8" y="65.3">RF1</text>
<text x="139.7" y="68.7">DL-MMCX-KE-180</text>
<text x="385.7" y="67.5" transform="rotate(-90 385.7 67.5)">AFA07-S15FCA-00</text>
<text x="177.5" y="77.3">U7</text>
<text x="214.5" y="77.3">U6</text>
<text x="251.5" y="77.3">U5</text>
<text x="177.5" y="80.5">5001</text>
<text x="214.5" y="80.5">5001</text>
<text x="251.5" y="80.5">5001</text>
<text x="299.9" y="81.1">C15</text>
<text x="314" y="81.1">C14</text>
<text x="17.9" y="88.1">CN1</text>
<text x="299.9" y="84.3">100nF</text>
<text x="314" y="84.3">1uF</text>
<text x="17.9" y="91.4">KH-FG0.5-H2.0-30PIN</text>
<text x="315.5" y="112.6">U1</text>
<text x="315.5" y="115.8">TS3A24157DGSR</text>
<text x="367.2" y="118.2">R7</text>
<text x="367.2" y="121.4">2.2K</text>
<text x="223" y="135.4">DSIC02LS-P_C489174</text>
<text x="223" y="132.3">SW1</text>
<text x="315.5" y="142.6">U3</text>
<text x="367.2" y="142.8">R8</text>
<text x="315.5" y="145.8">TS3A24157DGSR</text>
<text x="367.2" y="146.1">2.2K</text>
<text x="213.8" y="154.9">10K</text>
<text x="213.8" y="151.7">R10</text>
<text x="224.4" y="154.9">10K</text>
<text x="224.4" y="151.7">R6</text>
<text x="37.4" y="178.1">R1</text>
<text x="72.7" y="178.1">R9</text>
<text x="107.9" y="178.1">R11</text>
<text x="227.5" y="177.8">100nF</text>
<text x="227.5" y="174.6">C12</text>
<text x="261.1" y="177.8">100nF</text>
<text x="261.1" y="174.6">C13</text>
<text x="37.4" y="181.3">1K</text>
<text x="72.7" y="181.3">1K</text>
<text x="107.9" y="181.3">1K</text>
<text x="38.8" y="195.5">LTW-C191TS5</text>
<text x="38.8" y="192.2">LED1</text>
<text x="74.1" y="195.5">LTW-C191TS5</text>
<text x="74.1" y="192.2">LED2</text>
<text x="109.4" y="195.5">LTW-C191TS5</text>
<text x="109.4" y="192.2">LED3</text>
<text x="259" y="203.9">U4</text>
<text x="369" y="202.5">100k</text>
<text x="369" y="199.3">R4</text>
<text x="259" y="207">TXS0104EDR</text>
<text x="314.3" y="208.1">R2</text>
<text x="324.9" y="208.1">R3</text>
<text x="314.3" y="211.3">2.2K</text>
<text x="324.9" y="211.3">2.2K</text>
<text x="369" y="213.4">R5</text>
<text x="112.6" y="222">U2</text>
<text x="369" y="216.6">100k</text>
<text x="112.6" y="225.1">BL8071CLATR33</text>
<text x="45.9" y="239.9">C6</text>
<text x="60.2" y="239.9">C2</text>
<text x="45.9" y="243.1">1uF</text>
<text x="60" y="243">10uF</text>
<text x="319.3" y="245.1">C9</text>
<text x="358.1" y="245.1">C11</text>
<text x="319.3" y="248.4">100nF</text>
<text x="358.1" y="248.4">100nF</text>
<text x="63.4" y="257.3">33</text>
<text x="63.4" y="254.1">L2</text>
<text x="158.7" y="257.3">33</text>
<text x="158.7" y="254.1">L1</text>
<text x="45.9" y="268.1">C8</text>
<text x="60.2" y="268.1">C7</text>
<text x="141.1" y="268.1">C4</text>
<text x="155.5" y="268.1">C5</text>
<text x="45.9" y="271.3">100nF</text>
<text x="60" y="271.3">10uF</text>
<text x="141.1" y="271.3">100nF</text>
<text x="155.2" y="271.3">10uF</text>
</g>
<g font-size="3.2">
<text x="222.2" y="51">1</text>
<text x="230.8" y="51">2</text>
<text x="137.2" y="58.5">3</text>
<text x="137.2" y="54.9">2</text>
<text x="140.7" y="56.7">GND</text>
<text x="151.9" y="56.7">GND</text>
<text x="160.7" y="54.9">5</text>
<text x="160.7" y="58.5">4</text>
<text x="222.2" y="54.6">3</text>
<text x="222.2" y="58.1">5</text>
<text x="230.8" y="54.6">4</text>
<text x="230.8" y="58.1">6</text>
<text x="140.7" y="60.2">GND</text>
<text x="151.9" y="60.2">GND</text>
<text x="222.2" y="61.6">7</text>
<text x="222.2" y="65.2">9</text>
<text x="228.8" y="65.2">10</text>
<text x="230.8" y="61.6">8</text>
<text x="214.8" y="124.1" transform="rotate(-90 214.8 124.1)">4</text>
<text x="218.4" y="124.1" transform="rotate(-90 218.4 124.1)">3</text>
<text x="304.7" y="134.3">5</text>
<text x="308.2" y="136.1">GND COM2</text>
<text x="214.8" y="140.2" transform="rotate(-90 214.8 140.2)">1</text>
<text x="218.4" y="140.2" transform="rotate(-90 218.4 140.2)">2</text>
<text x="304.7" y="164.3">5</text>
<text x="308.2" y="166.1">GND COM2</text>
<text x="123.6" y="233.1">2</text>
<text x="244.8" y="233.1">7</text>
<text x="114.9" y="234.8">GND</text>
<text x="248.2" y="234.8">GND</text>
</g>
<g font-size="3.2" fill="#f00">
<text x="320.2" y="122">VCC</text>
<text x="328.3" y="120.2">10</text>
<text x="320.2" y="151.9">VCC</text>
<text x="328.3" y="150.2">10</text>
<text x="244.8" y="211.9">1</text>
<text x="248.2" y="213.7">VCCA</text>
<text x="265.1" y="213.7">VCCB</text>
<text x="275.3" y="211.9">14</text>
<text x="115.1" y="238.4">VDD</text>
<text x="123.6" y="236.6">1</text>
</g>
</svg>
